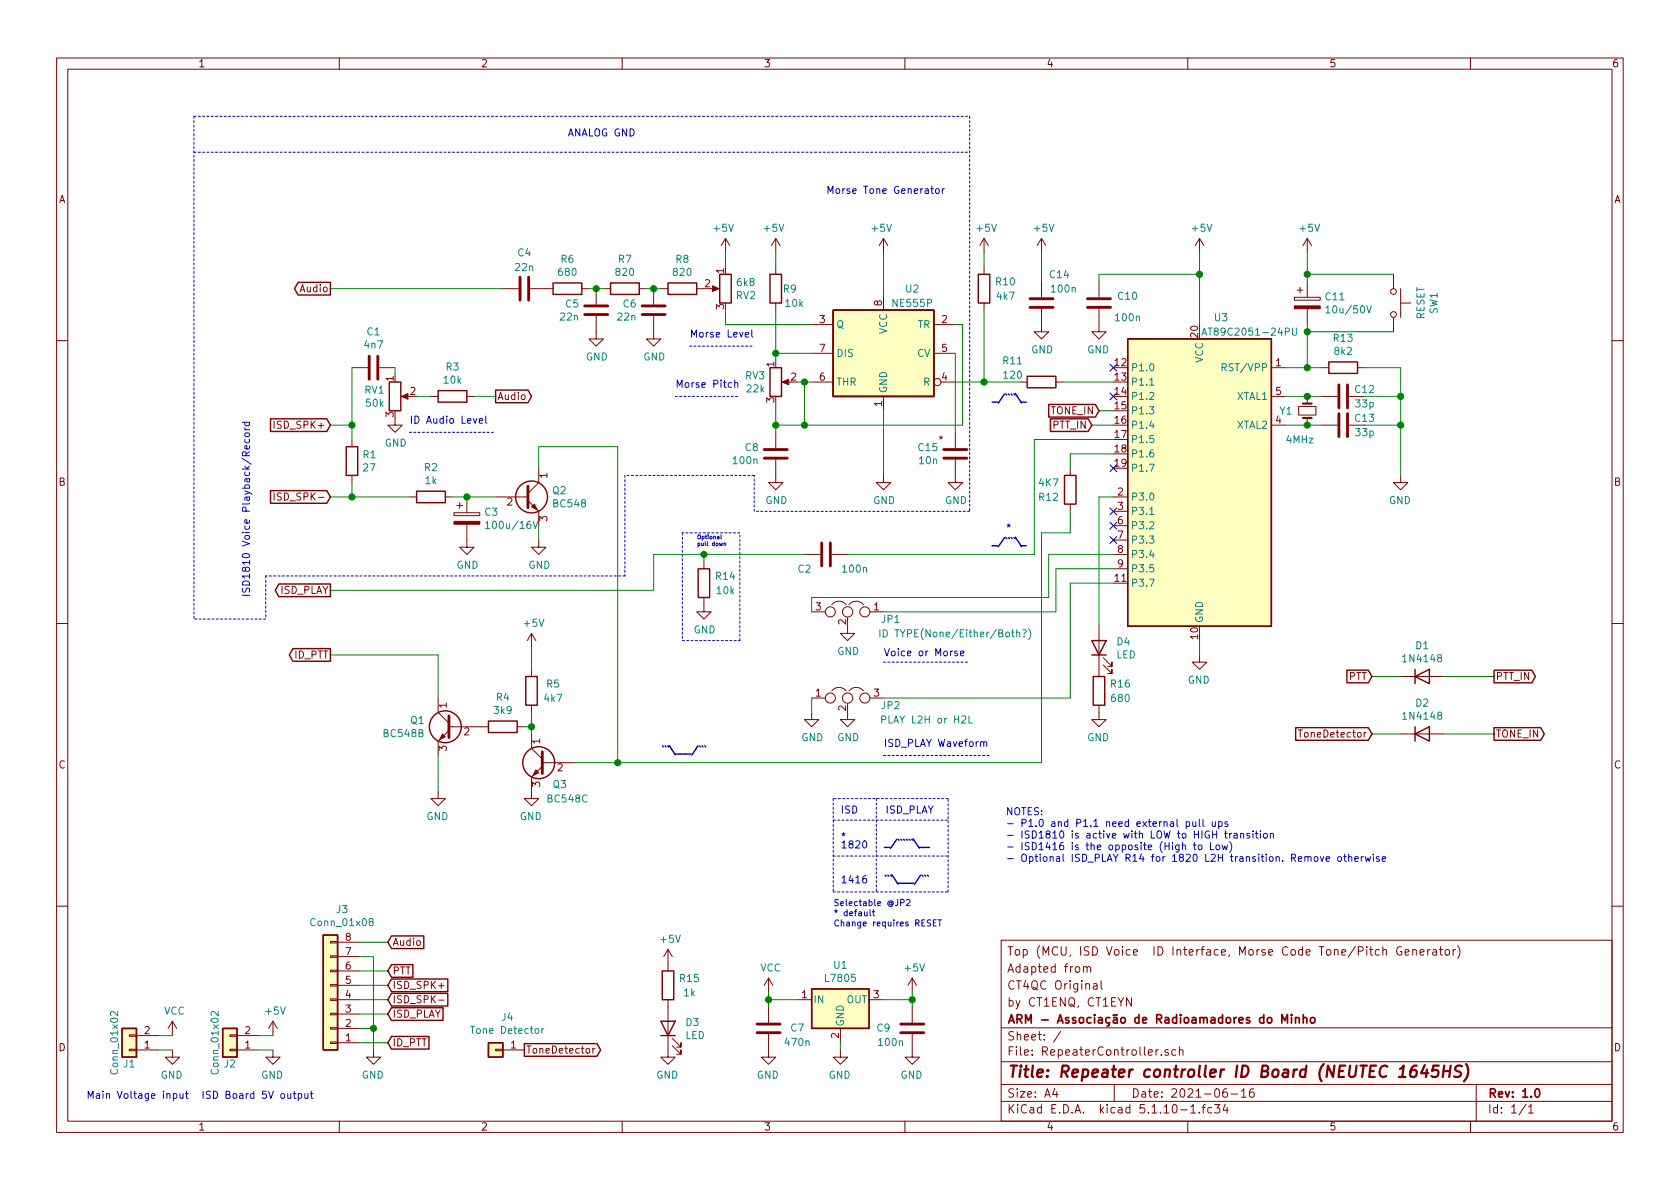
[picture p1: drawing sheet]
<svg xmlns="http://www.w3.org/2000/svg" width="297mm" height="210mm" viewBox="0 0 297 210" stroke-linecap="round" stroke-linejoin="round" font-family="sans-serif">
<g fill="none" stroke="#840000" stroke-width=".18">
<path d="M10 10.3h277v189.9h-277zM12 12.2h273v186.1h-273zM60 10.3v1.9M110 10.3v1.9M160 10.3v1.9M210 10.3v1.9M260 10.3v1.9M88.9 51h2.8M93.7 51h4.1M102.9 51h1.2M105.4 55.9v4h1.3l-1.3 1.3-1.3-1.3h1.3M105.4 51v2.8"/>
<path d="M106.7 51h1.2M113 51h1.3M115.6 55.9v4h1.2l-1.2 1.3-1.3-1.3h1.3M115.6 51v2.8M116.8 51h1.3M123.2 51h1.3M125.7 51h1M128.3 42.2l.7 1.2M128.3 42.2v2.5M128.3 42.2l-.8 1.2M137.2 42.2v2.5M137.2 47.2v1.3"/>
<path d="M137.2 53.6v1.3M137.2 42.2l.7 1.2M137.2 42.2l-.8 1.2M143.5 57.4h3.8M156.2 42.2v2.5M156.2 52.3v2.6M156.2 42.2l.8 1.2M156.2 42.2l-.8 1.2M165.1 57.4h3.8M174 42.2v2.5M174 47.2v1.3M174 53.6v1.3"/>
<path d="M174 42.2l-.8 1.2M174 42.2l.8 1.2M184.1 54.6v4.1h1.3l-1.3 1.2-1.2-1.2h1.2M184.1 42.2l-.7 1.2M184.1 42.2v2.5M184.1 49.8v2.8M184.1 42.2l.8 1.2M194.3 54.6v4.1h-1.3l1.3 1.2 1.3-1.2h-1.3M194.3 49.8v2.8M212.1 42.2l-.8 1.2M212.1 42.2v2.5M212.1 42.2l.8 1.2"/>
<path d="M228.9 52.6h4.5v.5h-4.5zM229.4 51.3h1M229.9 50.8v1M231.1 42.2l-.7 1.2M231.1 42.2v2.5M231.1 49.8v2.8M231.1 54.6v2.8M231.1 42.2l.8 1.2M246.4 48.5v2.5M246.4 56.1v2.6M247.6 53.6h1.8M247.6 51v5.1"/>
<path d="M10 60.2h2M48.5 74.5v1.2M62.2 77.7v1.3M62.2 65h2.8M67.1 65h2.7M69.8 73.9v1.3h1.3l-1.3 1.2-1.2-1.2h1.2M71.4 70.1h1M76.2 70.1h1.3M82.5 70.1h1.3M137.2 76.4v2.8M138.7 67.6h1M143.5 67.6h3.8"/>
<path d="M143.5 62.5h3.8M156.2 70.1v2.5M165.1 62.5h3.8M166.4 67.6h2.5M168.9 76.4v2.8M180.3 67.6h1.3M186.7 67.6h1.3M224.8 70.1h2.5M224.8 65h2.5M224.8 75.2h2.5M229.6 71.9h3.1v1.5h-3.1zM231.1 70.1v1.3"/>
<path d="M231.1 73.9v1.3M233.7 70.1h2.8M233.7 65h1.2M233.7 75.2h2.8M238.5 70.1h2.8M238.5 75.2h2.8M240 65h1.3M285 60.2h2M48.5 87.2v1.2M62.2 84.1v1.2M72.4 87.9h1.3M78.7 87.9h1.3"/>
<path d="M80.3 90.7h4.5v.5h-4.5zM80.8 89.4h1M81.3 88.9v1M82.5 92.7v4.1h1.3l-1.3 1.2-1.2-1.2h1.2M82.5 87.9v2.8M87.6 87.9h5.7M93.3 88.5l1.9 1.9v2.6M95.2 95.5v1.3h1.3l-1.3 1.2-1.2-1.2h1.2M95.2 82.8v2.5l-1.9 1.9M124.5 99.3v1.3M137.2 81.3v4h1.2l-1.2 1.3-1.3-1.3h1.3M142.2 98h2.8"/>
<path d="M147.1 98h2.8M156.2 84.1v1.2h1.3l-1.3 1.3-1.3-1.3h1.3M168.9 81.3v4h1.3l-1.3 1.3-1.3-1.3h1.3M189.2 82.8v1.3M189.2 89.1v1.3M196.8 87.9h2.6M196.8 90.4h2.6M196.8 93h2.6M196.8 95.5h2.6M196.8 98h2.6M247.6 84.1v1.2h-1.2l1.2 1.3 1.3-1.3h-1.3M10 110.3h2"/>
<path d="M94 112v2.5M94 118.4v1.2M94 112l-.8 1.3M94 112l.7 1.3M124.5 105.7v2.5h1.2l-1.2 1.3-1.3-1.3h1.3M143.5 108.2h2.4M147.1 106.9a1.62 1.62 0 0 1 2.5 0M149.9 110.7v1.3h1.2l-1.2 1.3-1.3-1.3h1.3M150.1 106.9a1.62 1.62 0 0 1 2.6 0M153.8 108.2h2.4M194.3 110.7v8.9M195.1 117.6l1.5 1.5v-.7v.7h-.8"/>
<path d="M195.1 116.3l1.5 1.6v-.8v.8h-.8M196.8 100.6h2.6M212.1 115.8v1.3h-1.3l1.3 1.3 1.3-1.3h-1.3M247.6 119.6h7.7M285 110.3h2M77.5 139.9v1.3h-1.3l1.3 1.3 1.2-1.3h-1.2M77.5 123.4v2.6l1.9 1.9M79.4 129.2l-1.9 1.9v2.5M79.4 128.5h7M91.4 128.5h1.3M94 124.7v1.3M94 129.8v2.5l1.9 1.9"/>
<path d="M95.9 135.5l-1.9 1.9v3.8h-1.3l1.3 1.3 1.2-1.3h-1.2M95.9 134.9h5.7M143.5 126v1.2h1.3l-1.3 1.3-1.3-1.3h1.3M143.5 123.4h2.4M147.1 122.2a1.62 1.62 0 0 1 2.5 0M149.9 126v1.2h1.2l-1.2 1.3-1.3-1.3h1.3M150.1 122.2a1.62 1.62 0 0 1 2.6 0M153.8 123.4h2.4M194.3 124.7v2.5h-1.3l1.3 1.3 1.3-1.3h-1.3M229.5 129.1h.8M247.6 129.8h7.7M10 160.2h2"/>
<path d="M58.4 171.6h1.3v.2h-1.3zM58.4 169h1.3v.3h-1.3zM58.4 166.5h1.3v.2h-1.3zM58.4 174.1h1.3v.3h-1.3zM58.4 179.2h1.3v.2h-1.3zM58.4 176.7h1.3v.2h-1.3zM59.7 179.3h3.8M59.7 176.8h3.8M59.7 174.2h3.8M59.7 171.7h3.8M59.7 169.2h3.8M59.7 166.6h3.8"/>
<path d="M77.5 176.9h1M77.5 174.3h1M118.1 176.8v10.1h-1.3l1.3 1.3 1.3-1.3h-1.3M118.1 167.9v3.8M118.1 167.9l-.8 1.3M118.1 167.9l.8 1.3M135.9 173v2.5M135.9 178v2.8M135.9 173l-.8 1.2M135.9 173l.8 1.2M141 176.8h2.5M153.7 176.8h2.5"/>
<path d="M161.3 173v2.5M161.3 178v2.8M161.3 173l-.8 1.2M161.3 173l.8 1.2M177 166.3h108v32h-108zM191.6 171.1v-.1a.37 .37 0 0 1 .6 .1v.8M191.6 170.9v1M192.2 171.1l.2-.2 .4 .1v.9M193.3 174h.6l.1 .9M194 174.3l-.5 .1a.29 .29 0 0 0-.2 .2 .29 .29 0 0 0 .2 .3l.5-.1M194.7 173.4v1.3l.2 .2M200.1 176.4v1.5l-.9-1.5v1.5"/>
<path d="M244.5 168l.2-.1 .4 .1v.9M244.5 167.4v1.5M247.8 167.5a.73 .73 0 0 0-.9 .5 .73 .73 0 0 0 .5 .9l.5-.1v-.5h-.3M248.4 168.4l.7-.1v-.3l-.5-.1-.2 .2 .1 .7h.6M249.8 168l.2-.1 .4 .1v.9M249.8 167.9v1M251.1 168.4l.7-.1-.1-.3-.4-.1-.2 .2v.7h.6M252.4 167.9v1M252.9 167.9l-.5 .3M253.4 168h.5l.1 .9M254 168.3h-.5a.29 .29 0 0 0-.2 .3 .29 .29 0 0 0 .2 .3l.5-.1M254.5 167.9h.6"/>
<path d="M254.7 167.4v1.3l.4 .2M255.6 168l.2-.1 .4 .1v.8l-.2 .1-.4-.1zM256.9 167.9v1M257.4 167.9l-.5 .3M257.7 167.2a1.71 1.71 0 0 1 0 2.3M285 160.2h2M22.9 183h1.2v.3h-1.2zM22.9 185.5h1.2v.3h-1.2zM24.1 185.7h3.8M24.1 183.1h3.8M30.5 185.7v1.2h-1.3l1.3 1.3 1.2-1.3h-1.2M30.5 180.6l-.8 1.3"/>
<path d="M30.5 180.6v2.5M30.5 180.6l.7 1.3M40.6 183h1.3v.3h-1.3zM40.6 185.5h1.3v.3h-1.3zM41.9 185.7h3.8M41.9 183.1h3.8M48.3 185.7v1.2h-1.3l1.3 1.3 1.2-1.3h-1.2M48.3 180.6l-.8 1.3M48.3 180.6v2.5M48.3 180.6l.7 1.3M58.4 181.7h1.3v.3h-1.3zM58.4 184.3h1.3v.2h-1.3z"/>
<path d="M59.7 184.4h3.8M59.7 181.9h3.8M60 198.3v1.9M66 185.7v1.2h-1.2l1.2 1.3 1.3-1.3h-1.3M87.6 185.5h1.3v.3h-1.3zM88.9 185.7h3.8M104.8 185.4v.8M105.2 185.4l-.4 .2M110 198.3v1.9M118.9 184.9l1.5 1.5v-.7v.7h-.8M118.9 183.6l1.5 1.6v-.8v.8h-.8M135.9 182.9v4h-1.3l1.3 1.3 1.3-1.3h-1.3"/>
<path d="M148.6 185.7v1.2h-1.3l1.3 1.3 1.3-1.3h-1.3M148.6 181.9v2.5M160 198.3v1.9M161.3 182.9v4h-1.3l1.3 1.3 1.3-1.3h-1.3M177 194.8h108M177 191.8h108M177 187.8h108M177 181.8h108M186.5 192.5l-.4 1h1M186.8 193v1M187.6 182.3l-1.3 2M197 191.8v3"/>
<path d="M204.8 185.6l-.4 .3M205.3 186.5v.1M206.6 185.7l-.4-.1-.2 .2v.2l.6 .2v.3h-.6M207.9 185.7l-.4-.1-.3 .3 .1 .6h.6M208.5 185.7l.3-.1 .3 .1 .1 .9M208.5 185.1v1.5M208.8 196.3h1.1M210 198.3v1.9M210.5 195.8l.5-.5v1.5M210.5 196.8h.9M212 196.7v.1M212.5 195.8h.6"/>
<path d="M213.1 195.3l-.3 .2v1.3M214.2 195.9l-.4-.1-.3 .3 .2 .6h.5M214.8 195.3h.9l-.5 .6 .4 .1v.7l-.2 .1-.6-.1M216.6 195.2l-.3 1.1h.9M216.9 192.5a.62 .62 0 0 0-.7 .7l.1 .7 .2 .1 .5-.1v-.5l-.1-.2-.4-.1-.3 .3M217 195.8v1M217.7 193.5h1.1M219.5 193l.4-.5v1.5M219.5 194h.8M221.6 192.5a.59 .59 0 0 0-.7 .7l.1 .7 .2 .1 .5-.1 .1-.5-.2-.2-.4-.1-.3 .3M260 198.3v1.9M261 191.8v6.5"/>
<path d="M269.8 195.2l-1.2 2M270.3 195.8l.4-.5v1.5M270.3 196.8h.8"/>
<circle cx="246.4" cy="55.6" r=".51"/>
<circle cx="246.4" cy="51.6" r=".51"/>
<circle cx="165.7" cy="67.6" r=".63"/>
<circle cx="146.8" cy="108.2" r=".89"/>
<circle cx="149.9" cy="108.2" r=".91"/>
<circle cx="152.9" cy="108.2" r=".89"/>
<circle cx="146.8" cy="123.4" r=".89"/>
<circle cx="149.9" cy="123.4" r=".91"/>
<circle cx="152.9" cy="123.4" r=".89"/>
</g>
<path d="M228.3 179.4v.2M228.3 179.9v1M229.1 179.9v1M230.4 179.4v1.5M226.6 180.9v-1.5l.6 1.1 .4-1.1v1.5M229.1 180.1v-.1a.37 .37 0 0 1 .6 .1v.8M230.4 180.1l.2-.2 .4 .1 .1 .9M231.8 180.1l.2-.2 .4 .2v.7l-.2 .1-.4-.1zM271.5 192.7l.2-.2a.81 .81 0 0 1 .6 .6 .81 .81 0 0 1-.3 .8l-.1 .1a.79 .79 0 0 1-.4-1.3z" fill="none" stroke="#840000" stroke-width=".3"/>
<path d="M250.5 188.4a.93 .93 0 0 0-1.1 .9l-.1 .8 .2 .2a.69 .69 0 0 0 .8 0l.2-.7-.1-.3a.66 .66 0 0 0-1 .3M251.9 188.3l-.6 1.5h1.2M252.3 189.1l-.2 1.3M254.4 188.4h-1l-.2 1 .3-.2 .7 .1 .1 .3-.1 .7-.4 .1h-.4l-.3-.1M255.2 189.4h1.2M255.3 188.4l-.2 2M256.5 188.4l-.3 2M258.5 188.5l-.3-.1-.7 .1a.47 .47 0 0 0-.2 .5 .47 .47 0 0 0 .3 .4l.4 .1a.48 .48 0 0 1 .3 .5 .48 .48 0 0 1-.4 .4l-.8-.1M259.2 188.2a2.31 2.31 0 0 1-.4 3" fill="none" stroke="#840000" stroke-width=".41"/>
<g fill="#ffffc2" stroke="#ffffc2" stroke-width=".18">
<path d="M21.6 181.9h2.5v5h-2.5z"/>
<path d="M147.3 54.9h17.8v15.2h-17.8z"/>
<path d="M86.4 184.4h2.5v2.5h-2.5z"/>
<path d="M57.1 165.3h2.6v20.4h-2.6z"/>
<path d="M39.4 181.9h2.5v5h-2.5z"/>
<path d="M199.4 59.9h25.4v50.8h-25.4z"/>
<path d="M143.5 174.9h10.2v7h-10.2z"/>
</g>
<g fill="none" stroke="#840000" stroke-width=".25">
<path d="M52.7 49.9h5.7v2.3h-5.7l-.6-1.2zM97.8 50h5.1v2.1h-5.1zM107.9 50h5.1v2.1h-5.1zM118.1 50h5.1v2.1h-5.1zM127.3 48.5h2v5.1h-2zM136.1 48.5h2.1v5.1h-2.1zM147.3 54.9h17.8v15.2h-17.8zM173 48.5h2v5.1h-2zM199.4 59.9h25.4v50.8h-25.4zM47.8 74.1h10l.6 1.1-.6 1.1h-10zM61.2 79h2v5.1h-2zM68.8 67.6h2.1v5h-2.1z"/>
<path d="M77.5 69.1h5v2h-5zM87.6 69h5.7l.7 1.1-.7 1.1h-5.7zM136.1 65h2.1v5.1h-2.1zM181.6 66.5h5.1v2.1h-5.1zM185.4 71.5h8.3l.6 1.1-.6 1.2h-8.3zM185.7 74.1h6.7l.6 1.1-.6 1.1h-6.7zM234.9 64h5.1v2h-5.1zM47.8 86.8h10l.6 1.1-.6 1.1h-10zM73.7 86.9h5v2h-5zM188.2 84.1h2v5h-2zM49.3 103.3h9.1v2.2h-9.1l-.6-1.1zM51.8 114.7h6.6v2.2h-6.6l-.6-1.1z"/>
<path d="M93 119.6h2v5.1h-2zM123.4 100.6h2.1v5.1h-2.1zM193 113.3h2.6l-1.3 2.5zM193 115.8h2.6M193.3 119.6h2v5.1h-2zM238.2 118.5h3.7l.7 1.1-.7 1.1h-3.7zM250.2 119.6l2.5-1.2v2.5zM250.2 118.4v2.5M264.2 118.5h6.6l.7 1.1-.7 1.1h-6.6zM86.4 127.5h5v2h-5zM229.1 128.7h12.8l.7 1.1-.7 1.1h-12.8zM250.2 129.8l2.5-1.3v2.6z"/>
<path d="M250.2 128.5v2.6M264.2 128.7h8.2l.6 1.1-.6 1.1h-8.2zM57.1 165.3h2.6v20.4h-2.6zM69.2 175.7h10v2.2h-10l-.6-1.1zM69.2 170.6h3.8v2.2h-3.8l-.6-1.1zM69.2 165.5h5.7v2.2h-5.7l-.6-1.1zM69.2 178.2h9.1v2.2h-9.1l-.6-1.1zM69.2 173.1h10v2.3h-10l-.6-1.2zM117.1 171.7h2v5.1h-2zM143.5 174.9h10.2v7h-10.2zM21.6 181.9h2.5v5h-2.5zM39.4 181.9h2.5v5h-2.5z"/>
<path d="M69.2 183.3h6.6v2.2h-6.6l-.6-1.1zM86.4 184.4h2.5v2.5h-2.5zM92.7 184.6h12.9l.6 1.1-.6 1.1h-12.9zM116.8 180.6h2.6l-1.3 2.5zM116.8 183.1h2.6"/>
<circle cx="94" cy="87.9" r="2.82"/>
<circle cx="78.7" cy="128.5" r="2.82"/>
<circle cx="95.2" cy="134.9" r="2.82"/>
</g>
<g fill="none" stroke="#008484" stroke-width=".18">
<path d="M212.5 59.3l.4-1.3 .5 1.3M212.6 58.9h.6M228.5 58v1l.3 .3 .3-.1 .2-.2v-1M234.4 54.4l.4-.3v1.2M234.4 55.3h.8M241.6 54.1l.5 1.2 .4-1.2M203.3 68.1h.7M216.1 65l.7-.1v-.5l-.2-.1h-.5v1.3M85.9 92.5l.3-.3v1.2M85.9 93.4h.7M94.3 92.2l.4 1.2 .4-1.2M203.3 91h.7"/>
<path d="M155.6 111.3v1.3M156.2 111.3a.64 .64 0 0 1 .7 .7 .64 .64 0 0 1-.7 .6zM179.8 111.9l.1-.1h.3l.1 .8M180.8 111.4l.5-.1 .2 .2-.4 .6M181.1 112.5v.1M181.9 111.2a1.4 1.4 0 0 1 0 1.9M155.9 127.2l.7-.1v-.4l-.2-.1h-.5v1.3M171.3 126.6v1.3h.6M20.8 178.9v.7l-.7-.7h-.2l-.4 .2 .2 .5M38.6 178.9v.7l-.7-.7h-.2l-.4 .2 .1 .5M65.5 163l-.2-.1v-.3l.2-.2 .4 .1v.4l-.5 .1-.1 .2v.3l.2 .2 .4-.1 .1-.1-.1-.4-.1-.1M95.8 181.9v.8"/>
<path d="M96.2 181.9l-.4 .2"/>
</g>
<g fill="none" stroke="#840000" stroke-width=".51">
<path d="M91.9 49v4.1M93.5 49v4.1M103.4 55.6h4M103.4 54.1h4M113.5 55.6h4.1M113.5 54.1h4.1M182.1 54.4h4.1M182.1 52.8h4.1M192.3 54.4h4M192.3 52.8h4M65.3 63v4.1M66.8 63v4.1"/>
<path d="M135.1 79.5h4.1M166.9 79.5h4M236.7 68.1v4M236.7 73.1v4.1M238.3 68.1v4M238.3 73.1v4.1M93.3 86v3.8M135.1 81h4.1M145.3 96v4.1M146.8 96v4.1M166.9 81h4M79.4 126.6v3.8"/>
<path d="M95.9 133v3.8M133.9 181.1h4M133.9 182.6h4M159.3 181.1h4M159.3 182.6h4"/>
</g>
<g fill="#840000" stroke="#840000" stroke-width=".18">
<path d="M80.3 92.2h4.5v.5h-4.5z"/>
<path d="M138.3 67.6l1.1-.5v1z"/>
<path d="M228.9 54.1h4.5v.5h-4.5z"/>
<path d="M126 50.5l1.1 .5-1.1 .6z"/>
<path d="M94 89.7l.5-.6 .5 1.1z"/>
<path d="M78.2 129.8l.5 .5-1 .5z"/>
<path d="M94.7 136.1l.5 .5-1 .6z"/>
<path d="M71 70.1l1.1-.5v1z"/>
</g>
<path d="M230.4 71.4h1.5M230.4 73.9h1.5" fill="none" stroke="#840000" stroke-width=".38"/>
<g fill="none" stroke="#0000c2" stroke-width=".18" stroke-dasharray=".4 .4">
<path d="M34.3 26.9h137.1M34.3 20.6h137.1M34.3 20.6v88.9M171.4 20.6v69.8M72.4 76.4h15.2M119.4 70.1h11.4M121.9 61.2h11.4M110.5 84.1v17.7M120.6 94.2v19.1M130.8 94.2h-10.2M133.3 90.4v-6.3M133.3 84.1h-22.8"/>
<path d="M171.4 90.4h-38.1M47 101.8v7.7M47 109.5h-12.7M110.5 101.8h-63.5M120.6 113.3h10.2M130.8 113.3v-19.1M156.2 117.1h15.2M156.2 133.6h19.1M147.3 157.7h20.3M147.3 145h20.3M147.3 141.2v16.5M147.3 151.4h20.3"/>
<path d="M154.9 141.2v16.5M167.6 157.7v-16.5M167.6 141.2h-20.3"/>
</g>
<g fill="none" stroke="#008400" stroke-width=".18">
<path d="M58.4 51h30.5M104.1 51h2.6M114.3 51h2.5M128.3 54.9v2.5h15.2M128.3 44.7v2.5M137.2 44.7v2.5M137.2 54.9v8.8M156.2 44.7v7.6M168.9 57.4h1.3v17.8h-33M174 44.7v2.5M174 54.9v12.7M184.1 44.7v5.1"/>
<path d="M212.1 44.7v12.7M212.1 48.5h-17.8v1.3M231.1 44.7v5.1M231.1 57.4v7.6M231.1 48.5h15.3M231.1 58.7h15.3M58.4 75.2h3.8M62.2 65v12.7M69.8 65v1.3M73.7 70.1h2.5M83.8 70.1h3.8M137.2 71.4v5"/>
<path d="M137.2 62.5h6.3M141 67.6h2.5M142.2 67.6v7.6M156.2 72.6v11.5M168.9 67.6h11.4M168.9 62.5v13.9M188 67.6h8.8M193 75.2h3.8M194.3 72.6h2.5M196.8 77.7h-13.9v20.3h-33M227.3 75.2h6.4M227.3 70.1h6.4"/>
<path d="M227.3 65h6.4M241.3 75.2h6.3M241.3 70.1h6.3M241.3 65h6.3v19.1M58.4 87.9h14M62.2 85.3v2.6M80 87.9h7.6M95.2 82.8v-3.8h14v55.9M95.2 93v2.5M124.5 98v1.3M142.2 98h-26.6v6.4h-57.2M189.2 90.4v3.8h-5.1v40.7h-82.5"/>
<path d="M196.8 80.3h-7.6v2.5M196.8 87.9h-2.5v22.8M196.8 98h-11.4v7.7h-41.9v2.5M58.4 115.8h19.1v7.6M94 114.5v3.9M196.8 103.1h-7.6v20.3h-33M196.8 100.6h-10.1v7.6h-30.5M212.1 113.3v2.5M242.6 119.6h5M255.3 119.6h8.9M77.5 133.6v6.3M92.7 128.5h1.3"/>
<path d="M94 126v3.8M143.5 123.4v2.6M242.6 129.8h5M255.3 129.8h8.9M63.5 169.2h2.5v16.5M63.5 176.8h5.1M63.5 171.7h5.1M63.5 166.6h5.1M63.5 179.3h5.1M63.5 174.2h5.1M135.9 175.5v2.5M135.9 176.8h5.1"/>
<path d="M156.2 176.8h5.1M161.3 175.5v2.5M27.9 183.1h2.6M27.9 185.7h2.6M45.7 183.1h2.6M45.7 185.7h2.6M63.5 184.4h5.1M63.5 181.9h2.5M148.6 184.4v1.3"/>
</g>
<g fill="none" stroke="#0000c2" stroke-width=".18">
<path d="M164.6 33.4h.4M164.7 32.9v1.1l.3 .2M165.5 33.5l.2-.1 .3 .1 .1 .5-.2 .2h-.2l-.2-.1zM166.6 33.4v.8M167 33.4h-.3l-.1 .2M131.8 59.2l.6-.1-.1-.3h-.3l-.2 .1 .1 .7h.4M132.9 58.3v1.1l.2 .2M42.8 74.7h1.3M43.3 75.6l.2 .4M43.3 76h.8M43.3 77.7v.3l.2 .3 .6-.1v-.5M43.3 76.7l.7-.1 .1 .2v.3l-.6 .1-.2-.2z"/>
<path d="M43.3 74.7v.3l.2 .3 .6-.1v-.5M44.1 78.8v.4l-.2 .2-.6-.1v-.5h.3l.1 .6M84.7 74.4l.6-.1v-.2l-.4-.1-.2 .2 .1 .6h.5M85.9 73.6v1.1l.2 .1M129.4 67.7h-.4l-.2 .2 .1 .5h.5M129.9 67.8l.2-.1h.3l.1 .8M129.9 67.2v1.3M127.2 96l.1 .5 .2-.3 .1 .3 .1-.5M127.5 94.6l.1 .7M128 96.1h.3v.4M128 96v.5M169.3 115.2l-.3-.1-.2 .2 .1 .2 .4 .1v.3h-.5"/>
<path d="M169.8 115.5l.6-.1v-.2l-.4-.1-.2 .2 .1 .6h.5M173.4 131.3l.2-.1h.3v.8M173.9 131.3l.2-.1h.3l.1 .8M152.7 148.8l.1-.1a.69 .69 0 0 1 .5 .6 .69 .69 0 0 1-.5 .7l-.2-.3-.1-.2zM153.1 154.9h-.3a.87 .87 0 0 0 0 1.2l.4-.1v-.5l-.4-.2-.3 .3M159.2 159.6h.6v-.4l-.1-.2h-.5v1.1M160.3 159.2l.4-.2 .2 .4-.7 .7h.7M163 143.8l.5-1.3 .4 1.3M163.2 143.4h.6M164.1 142.5l.5 .7 .4-.7M164.6 143.2v.6M209.1 149.5l.1-.1 .3 .1 .1 .8"/>
<path d="M209.7 145.4l.4-.1 .2 .2-.1 .6h-.5M209.7 145.3v1.3M210.9 145.3v.8h.4l.1-.1M211 149.4h.5M211.2 149v1.1l.3 .2M211.4 145.3v.8M212 149.5l.3-.1 .2 .3-.1 .5-.3 .1-.2-.2zM212 144.9v1.1l.2 .1M212.7 144.9v1.1l.2 .1M214 149v1.3h.6M214.3 145.3l.1 .8h.3l.2-.1M214.9 145.3v.8"/>
<path d="M215.1 149.5l.3-.1 .3 .3-.2 .5-.3 .1-.2-.3zM215.5 145.4l.3-.1 .3 .2-.1 .6h-.5M215.5 145.3v1.3M216.1 149.4l.2 .9 .3-.6 .2 .6 .2-.9M216.5 147.4h.5M216.7 146.9v1.1l.3 .2M217 145.4l-.3-.1-.1 .2v.2l.4 .1v.3h-.4M217.4 148.8a1.47 1.47 0 0 1 0 1.9M217.4 147.4v.8M217.8 147.4h-.3l-.1 .2M218.2 147.4h.5v.8M218.7 147.7h-.4l-.2 .2 .2 .3h.4"/>
<path d="M219.4 147.5l.1-.1h.3l.1 .8M219.4 147.4v.8M220.9 147.4h-.3l-.2 .1 .1 .2 .4 .1v.4h-.5M221.5 146.9v.2M221.5 147.4v.8M221.9 147.4h.5M222.1 146.9v1.1l.3 .2M222.9 146.9v.2M222.9 147.4v.8M223.5 147.4h.3l.3 .2-.1 .6h-.4l-.2-.2zM224.6 147.5l.2-.1h.3v.8M224.6 147.4v.8"/>
<path d="M232.4 151.6l.2-.1 .4 .1v.5l-.1 .2h-.3l-.2-.1zM233.5 151.5l.3 .8 .2-.8M234.5 151.9l.6-.1-.1-.3h-.4l-.1 .2v.6h.5M236.6 151.6l.2-.1 .3 .1 .1 .5-.1 .2h-.3l-.2-.1zM237.6 151.5h.4M237.7 151v1.1l.3 .2M238.5 151.6l.1-.1h.3l.1 .8M238.5 151v1.3M239.5 151.9l.7-.1-.1-.3h-.4l-.2 .2 .1 .6h.5M240.7 151.5v.8M241.1 151.5l-.4 .2M241.4 151.5l.2 .8 .3-.6 .2 .6 .2-.8"/>
<path d="M242.8 151v.2M242.8 151.5v.8M243.8 151.5h-.3l-.1 .2v.1l.4 .2v.3h-.4M244.4 151.9l.6-.1-.1-.3h-.3l-.2 .2v.6h.5M153.8 160.9v.9l.2 .1M154.3 161.2h.4M154.4 160.9v.9l.3 .1M165 163.2h.4M165.5 162.7h-.5v1h.5M165.8 162.7h.7M166.2 162.7v1M30.7 193.4h.3l.3 .2-.2 .6h-.4"/>
<path d="M30.7 193.4v1.3M31.8 193.4l.1 .8h.3l.2-.1M32.4 193.4v.8M32.8 193.4h.5M33 193v1.1l.3 .1M52.7 193.4h.4l.2 .2-.1 .6h-.5M52.7 193.4v1.3M53.9 193.4v.8h.4l.1-.1M54.4 193.4v.8M54.9 193.4h.4M55 193v1.1l.3 .1"/>
</g>
<path d="M180.5 71.1h1M180.5 96.5h1M124.6 131.9l.2 .2M163.4 149.9h.9M164 154.8l.2 .1" fill="none" stroke="#0000c2" stroke-width=".25"/>
<g fill="#008400" stroke="#008400" stroke-width=".25">
<circle cx="161.3" cy="176.8" r=".51"/>
<circle cx="137.2" cy="75.2" r=".51"/>
<circle cx="247.7" cy="75.2" r=".51"/>
<circle cx="174" cy="67.6" r=".51"/>
<circle cx="94" cy="128.5" r=".51"/>
<circle cx="66" cy="181.9" r=".51"/>
<circle cx="231.1" cy="48.5" r=".51"/>
<circle cx="231.1" cy="70.1" r=".51"/>
<circle cx="135.9" cy="176.8" r=".51"/>
<circle cx="231.1" cy="58.7" r=".51"/>
<circle cx="231.1" cy="65" r=".51"/>
<circle cx="62.2" cy="75.2" r=".51"/>
<circle cx="109.2" cy="134.9" r=".51"/>
<circle cx="105.4" cy="51" r=".51"/>
<circle cx="124.5" cy="98" r=".51"/>
<circle cx="62.2" cy="87.9" r=".51"/>
<circle cx="115.6" cy="51" r=".51"/>
<circle cx="142.2" cy="67.6" r=".51"/>
<circle cx="137.2" cy="62.5" r=".51"/>
<circle cx="247.7" cy="70.1" r=".51"/>
<circle cx="231.1" cy="75.2" r=".51"/>
<circle cx="212.1" cy="48.5" r=".51"/>
<circle cx="82.6" cy="87.9" r=".51"/>
<circle cx="142.2" cy="75.2" r=".51"/>
</g>
<path d="M196.2 69.5l1.3 1.2M196.2 64.4l1.3 1.2M197.5 69.5l-1.3 1.2M197.5 64.4l-1.3 1.2M196.2 92.3l1.3 1.3M196.2 82.2l1.3 1.2M196.2 94.9l1.3 1.2M196.2 89.8l1.3 1.2M197.5 92.3l-1.3 1.3M197.5 82.2l-1.3 1.2M197.5 94.9l-1.3 1.2M197.5 89.8l-1.3 1.2" fill="none" stroke="#000084" stroke-width=".18"/>
<text font-size="2.8" fill="#840000" x="178" y="190.5">Title: Repeater controller ID Board (NEUTEC 1645HS)</text>
<g font-size="2.1" fill="#840000">
<text x="178" y="172">Adapted from</text>
<text x="178" y="169">Top (MCU, ISD Voice ID Interface, Morse Code Tone/Pitch Generator)</text>
<text x="178" y="178">by CT1ENQ, CT1EYN</text>
<text x="178" y="175">CT4QC Original</text>
<text x="178" y="184">Sheet: /</text>
<text x="178" y="181">ARM - Associação de Radioamadores do Minho</text>
<text x="178" y="186.7">File: RepeaterController.sch</text>
<text x="178" y="196.9">KiCad E.D.A. kicad 5.1.10-1.fc34</text>
<text x="178" y="194.1">Size: A4</text>
<text x="200" y="194.1">Date: 2021-06-16</text>
<text x="263" y="194.1">Rev: 1.0</text>
<text x="263" y="196.9">Id: 1/1</text>
</g>
<g font-size="1.8" fill="#840000">
<text x="35" y="11.9">1</text>
<text x="85" y="11.9">2</text>
<text x="135" y="11.9">3</text>
<text x="185" y="11.9">4</text>
<text x="235" y="11.9">5</text>
<text x="285" y="11.9">6</text>
<text x="10.4" y="35.9">A</text>
<text x="285.4" y="35.9">A</text>
<text x="53.2" y="51.7">Audio</text>
<text x="124.6" y="50.8">2</text>
<text x="128" y="48.4" transform="rotate(-90 128 48.4)">1</text>
<text x="128" y="54.7" transform="rotate(-90 128 54.7)">3</text>
<text x="144.9" y="57.1">3</text>
<text x="156" y="54.1" transform="rotate(-90 156 54.1)">8</text>
<text x="166.5" y="57.1">2</text>
<text x="211.8" y="59.6" transform="rotate(-90 211.8 59.6)">20</text>
<text x="136.9" y="64.9" transform="rotate(-90 136.9 64.9)">1</text>
<text x="144.9" y="62.2">7</text>
<text x="166.5" y="62.2">5</text>
<text x="197.2" y="64.8">12</text>
<text x="225.6" y="64.8">1</text>
<text x="69.6" y="67.4" transform="rotate(-90 69.6 67.4)">1</text>
<text x="72.5" y="69.8">2</text>
<text x="87.9" y="70.7">Audio</text>
<text x="136.9" y="71.2" transform="rotate(-90 136.9 71.2)">3</text>
<text x="139.9" y="67.3">2</text>
<text x="144.9" y="67.3">6</text>
<text x="156" y="71.9" transform="rotate(-90 156 71.9)">1</text>
<text x="166.5" y="67.3">4</text>
<text x="197.2" y="67.3">13</text>
<text x="197.2" y="69.8">14</text>
<text x="225.6" y="69.8">5</text>
<text x="49" y="75.8">ISD_SPK+</text>
<text x="69.6" y="73.8" transform="rotate(-90 69.6 73.8)">3</text>
<text x="185.9" y="73.3">TONE_IN</text>
<text x="186.2" y="75.8">PTT_IN</text>
<text x="197.2" y="72.4">15</text>
<text x="197.2" y="74.9">16</text>
<text x="197.2" y="77.5">17</text>
<text x="225.6" y="74.9">4</text>
<text x="197.2" y="80">18</text>
<text x="197.2" y="82.5">19</text>
<text x="10.4" y="85.9">B</text>
<text x="49.5" y="88.5">ISD_SPK-</text>
<text x="89.7" y="89.4">2</text>
<text x="96.8" y="84.6" transform="rotate(-90 96.8 84.6)">1</text>
<text x="197.6" y="87.6">2</text>
<text x="285.4" y="85.9">B</text>
<text x="96.8" y="92.2" transform="rotate(-90 96.8 92.2)">3</text>
<text x="197.6" y="90.2">3</text>
<text x="197.6" y="92.7">6</text>
<text x="197.6" y="95.2">7</text>
<text x="197.6" y="97.8">8</text>
<text x="197.6" y="100.3">9</text>
<text x="49.5" y="105">ISD_PLAY</text>
<text x="144.2" y="107.9">3</text>
<text x="154.5" y="107.9">1</text>
<text x="197.2" y="102.9">11</text>
<text x="149.6" y="110.5" transform="rotate(-90 149.6 110.5)">2</text>
<text x="211.8" y="113" transform="rotate(-90 211.8 113)">10</text>
<text x="52.1" y="116.5">ID_PTT</text>
<text x="79" y="125.2" transform="rotate(-90 79 125.2)">1</text>
<text x="144.2" y="123.2">1</text>
<text x="149.6" y="125.7" transform="rotate(-90 149.6 125.7)">2</text>
<text x="154.5" y="123.2">3</text>
<text x="238.4" y="120.3">PTT</text>
<text x="264.4" y="120.3">PTT_IN</text>
<text x="82.1" y="130">2</text>
<text x="95.5" y="131.5" transform="rotate(-90 95.5 131.5)">1</text>
<text x="230.4" y="130.4">ToneDetector</text>
<text x="264.4" y="130.4">TONE_IN</text>
<text x="10.4" y="135.9">C</text>
<text x="79" y="132.8" transform="rotate(-90 79 132.8)">3</text>
<text x="98.6" y="136.4">2</text>
<text x="285.4" y="135.9">C</text>
<text x="95.5" y="139.2" transform="rotate(-90 95.5 139.2)">3</text>
<text x="61.1" y="166.4">8</text>
<text x="69.4" y="167.3">Audio</text>
<text x="61.1" y="174">5</text>
<text x="61.1" y="171.4">6</text>
<text x="61.1" y="168.9">7</text>
<text x="69.4" y="172.3">PTT</text>
<text x="61.1" y="179.1">3</text>
<text x="61.1" y="176.5">4</text>
<text x="69.4" y="177.4">ISD_SPK-</text>
<text x="69.4" y="180">ISD_PLAY</text>
<text x="69.4" y="174.9">ISD_SPK+</text>
<text x="141.8" y="176.5">1</text>
<text x="154.5" y="176.5">3</text>
<text x="10.4" y="185.9">D</text>
<text x="25.6" y="185.4">1</text>
<text x="25.6" y="182.9">2</text>
<text x="43.3" y="185.4">1</text>
<text x="43.3" y="182.9">2</text>
<text x="61.1" y="184.1">1</text>
<text x="61.1" y="181.6">2</text>
<text x="69.4" y="185">ID_PTT</text>
<text x="90.3" y="185.4">1</text>
<text x="148.3" y="183.6" transform="rotate(-90 148.3 183.6)">2</text>
<text x="285.4" y="185.9">D</text>
<text x="93" y="186.3">ToneDetector</text>
<text x="35" y="199.9">1</text>
<text x="85" y="199.9">2</text>
<text x="135" y="199.9">3</text>
<text x="185" y="199.9">4</text>
<text x="235" y="199.9">5</text>
<text x="285" y="199.9">6</text>
</g>
<g font-size="1.8" fill="#0000c2">
<text x="100.3" y="24.1">ANALOG GND</text>
<text x="146" y="34.3">Morse Tone Generator</text>
<text x="121.9" y="59.7">Morse Level</text>
<text x="119.4" y="68.6">Morse Pitch</text>
<text x="175.3" y="71.1">_/````\_</text>
<text x="72.4" y="74.9">ID Audio Level</text>
<text x="177.8" y="94">*</text>
<text x="175.3" y="96.5">_/````\_</text>
<text x="44.2" y="105.7" transform="rotate(-90 44.2 105.7)">ISD1810 Voice Playback/Record</text>
<text x="156.2" y="116">Voice or Morse</text>
<text x="116.8" y="133.3">```\___/```</text>
<text x="156.2" y="132.1">ISD_PLAY Waveform</text>
<text x="148.6" y="143.9">ISD</text>
<text x="154" y="143.9">ISD_PLAY</text>
<text x="148.6" y="148.6">*</text>
<text x="156.2" y="149.8">_/``````\__</text>
<text x="177.8" y="144.2">NOTES:</text>
<text x="177.8" y="146.2">- P1.0 and P1.1 need external pull ups</text>
<text x="177.8" y="148.3">- ISD1810 is active with LOW to HIGH transition</text>
<text x="148.6" y="150">1820</text>
<text x="177.8" y="150.3">- ISD1416 is the opposite (High to Low)</text>
<text x="177.8" y="152.4">- Optional ISD_PLAY R14 for 1820 L2H transition. Remove otherwise</text>
<text x="148.6" y="156.2">1416</text>
<text x="156.2" y="156.2">```\___/```</text>
<text x="15.2" y="194.3">Main Voltage input</text>
<text x="35.6" y="194.3">ISD Board 5V output</text>
</g>
<g font-size="1.8" fill="#008484">
<text x="126.3" y="41">+5V</text>
<text x="135.2" y="41">+5V</text>
<text x="154.2" y="41">+5V</text>
<text x="172.8" y="41">+5V</text>
<text x="182.9" y="41">+5V</text>
<text x="210.9" y="41">+5V</text>
<text x="229.9" y="41">+5V</text>
<text x="91.2" y="47.9">22n</text>
<text x="91.6" y="45.3">C4</text>
<text x="99.2" y="46.5">R6</text>
<text x="109.4" y="46.5">R7</text>
<text x="119.5" y="46.5">R8</text>
<text x="98.8" y="48.8">680</text>
<text x="109" y="48.8">820</text>
<text x="119.2" y="48.8">820</text>
<text x="130.2" y="52.9">RV2</text>
<text x="130.4" y="50.6">6k8</text>
<text x="138.5" y="51.7">R9</text>
<text x="160.2" y="51.7">U2</text>
<text x="176.1" y="50.5">R10</text>
<text x="176.3" y="53">4k7</text>
<text x="185.7" y="49.2">C14</text>
<text x="186" y="51.7">100n</text>
<text x="197.7" y="53">C10</text>
<text x="234.4" y="53.1">C11</text>
<text x="64.9" y="59.3">C1</text>
<text x="99.1" y="56.7">22n</text>
<text x="100.1" y="54.4">C5</text>
<text x="109.3" y="56.7">22n</text>
<text x="110.2" y="54.4">C6</text>
<text x="139" y="54.3">10k</text>
<text x="147.8" y="58">Q</text>
<text x="156.8" y="59.1" transform="rotate(-90 156.8 59.1)">VCC</text>
<text x="158" y="54.3">NE555P</text>
<text x="162.2" y="58">TR</text>
<text x="197.4" y="56.8">100n</text>
<text x="213.7" y="59.4">AT89C2051-24PU</text>
<text x="214.8" y="56.8">U3</text>
<text x="235.1" y="55.4">10u/50V</text>
<text x="251.9" y="56.5" transform="rotate(-90 251.9 56.5)">RESET</text>
<text x="254.2" y="55.5" transform="rotate(-90 254.2 55.5)">SW1</text>
<text x="64.5" y="61.6">4n7</text>
<text x="78.9" y="65.5">R3</text>
<text x="103.6" y="63.7">GND</text>
<text x="113.7" y="63.7">GND</text>
<text x="147.8" y="63.1">DIS</text>
<text x="162.1" y="63.1">CV</text>
<text x="177.4" y="64.4">R11</text>
<text x="182.3" y="62.5">GND</text>
<text x="192.2" y="62.5">GND</text>
<text x="199.9" y="65.7">P1.0</text>
<text x="212.7" y="64.2" transform="rotate(-90 212.7 64.2)">VCC</text>
<text x="216.7" y="65.7">RST/VPP</text>
<text x="235.8" y="60.4">R13</text>
<text x="236" y="62.8">8k2</text>
<text x="64.5" y="69.6">RV1</text>
<text x="64.8" y="71.9">50k</text>
<text x="78.5" y="67.8">10k</text>
<text x="131.8" y="67.1">RV3</text>
<text x="132.1" y="69.4">22k</text>
<text x="147.8" y="68.2">THR</text>
<text x="156.8" y="69.6" transform="rotate(-90 156.8 69.6)">GND</text>
<text x="163.3" y="68.2">R</text>
<text x="177.6" y="67">120</text>
<text x="199.9" y="68.2">P1.1</text>
<text x="199.9" y="70.7">P1.2</text>
<text x="218.7" y="70.7">XTAL1</text>
<text x="239.6" y="69.5">C12</text>
<text x="199.9" y="73.3">P1.3</text>
<text x="199.9" y="75.8">P1.4</text>
<text x="218.7" y="75.8">XTAL2</text>
<text x="226.3" y="73.3">Y1</text>
<text x="239.6" y="74.6">C13</text>
<text x="239.8" y="72.1">33p</text>
<text x="239.8" y="77.1">33p</text>
<text x="64.2" y="81">R1</text>
<text x="64.3" y="83.4">27</text>
<text x="68" y="79">GND</text>
<text x="75.1" y="83.3">R2</text>
<text x="129.8" y="82.1">100n</text>
<text x="131.8" y="79.8">C8</text>
<text x="162.4" y="79.8">C15</text>
<text x="162.6" y="82.1">10n</text>
<text x="199.9" y="78.4">P1.5</text>
<text x="199.9" y="80.9">P1.6</text>
<text x="199.9" y="83.4">P1.7</text>
<text x="227.5" y="78.4">4MHz</text>
<text x="75.2" y="85.6">1k</text>
<text x="97.7" y="87.4">Q2</text>
<text x="98" y="89.7">BC548</text>
<text x="135.3" y="89.1">GND</text>
<text x="154.4" y="89.1">GND</text>
<text x="167.1" y="89.1">GND</text>
<text x="183.8" y="88.6">R12</text>
<text x="183.8" y="86">4K7</text>
<text x="199.9" y="88.5">P3.0</text>
<text x="245.6" y="89.1">GND</text>
<text x="85.8" y="91.2">C3</text>
<text x="86.6" y="93.5">100u/16V</text>
<text x="199.9" y="91.1">P3.1</text>
<text x="199.9" y="93.6">P3.2</text>
<text x="80.7" y="100.6">GND</text>
<text x="93.4" y="100.6">GND</text>
<text x="141.1" y="101.3">C2</text>
<text x="149.1" y="101.3">100n</text>
<text x="199.9" y="96.1">P3.3</text>
<text x="199.9" y="98.7">P3.4</text>
<text x="199.9" y="101.2">P3.5</text>
<text x="126.6" y="102.5">R14</text>
<text x="126.8" y="105.1">10k</text>
<text x="199.9" y="103.8">P3.7</text>
<text x="92.8" y="110.8">+5V</text>
<text x="122.6" y="112">GND</text>
<text x="155.9" y="110.2">JP1</text>
<text x="157.1" y="112.7">ID TYPE(None/Either/Both?)</text>
<text x="212.7" y="110.2" transform="rotate(-90 212.7 110.2)">GND</text>
<text x="148" y="115.8">GND</text>
<text x="197.4" y="116.4">LED</text>
<text x="197.5" y="114.1">D4</text>
<text x="248.4" y="117.1">1N4148</text>
<text x="250.3" y="114.8">D1</text>
<text x="87.8" y="123.9">R4</text>
<text x="96.3" y="124.1">4k7</text>
<text x="96.7" y="121.6">R5</text>
<text x="155.9" y="125.4">JP2</text>
<text x="196.5" y="121.6">R16</text>
<text x="196.6" y="124.1">680</text>
<text x="210" y="120.9">GND</text>
<text x="250.3" y="125">D2</text>
<text x="68" y="130.3">BC548B</text>
<text x="72.6" y="128">Q1</text>
<text x="87.4" y="126.3">3k9</text>
<text x="141.7" y="131.1">GND</text>
<text x="148" y="131.1">GND</text>
<text x="156.5" y="127.9">PLAY L2H or H2L</text>
<text x="192.2" y="131.1">GND</text>
<text x="248.4" y="127.3">1N4148</text>
<text x="97" y="141.9">BC548C</text>
<text x="97.8" y="139.4">Q3</text>
<text x="75.4" y="145">GND</text>
<text x="91.9" y="145">GND</text>
<text x="59.5" y="161.5">J3</text>
<text x="55.3" y="163.8">Conn_01x08</text>
<text x="116.9" y="166.7">+5V</text>
<text x="120.3" y="173.7">R15</text>
<text x="134.4" y="171.8">VCC</text>
<text x="146.1" y="173.6">L7805</text>
<text x="147.5" y="171.3">U1</text>
<text x="160.1" y="171.8">+5V</text>
<text x="29" y="179.4">VCC</text>
<text x="47" y="179.4">+5V</text>
<text x="121" y="176.2">1k</text>
<text x="143.8" y="177.4">IN</text>
<text x="149.7" y="177.4">OUT</text>
<text x="83.7" y="182.8">Tone Detector</text>
<text x="88.7" y="180.5">J4</text>
<text x="121.2" y="183.7">LED</text>
<text x="121.3" y="181.4">D3</text>
<text x="139" y="185">470n</text>
<text x="139.9" y="182.4">C7</text>
<text x="149.2" y="181.6" transform="rotate(-90 149.2 181.6)">GND</text>
<text x="155.1" y="182.4">C9</text>
<text x="155.5" y="185">100n</text>
<text x="20.9" y="189.6" transform="rotate(-90 20.9 189.6)">Conn_01x02</text>
<text x="21.9" y="188.8">J1</text>
<text x="28.4" y="190.7">GND</text>
<text x="38.7" y="189.6" transform="rotate(-90 38.7 189.6)">Conn_01x02</text>
<text x="39.7" y="188.8">J2</text>
<text x="46.2" y="190.7">GND</text>
<text x="64" y="190.7">GND</text>
<text x="116" y="190.7">GND</text>
<text x="133.8" y="190.7">GND</text>
<text x="146.5" y="190.7">GND</text>
<text x="159.2" y="190.7">GND</text>
</g>
<text font-size="1.8" fill="#840084" x="166" y="78.4">*</text>
<g font-size="1.5" fill="#0000c2">
<text x="147.3" y="160.2">Selectable @JP2</text>
<text x="147.3" y="162">* default</text>
<text x="147.3" y="163.8">Change requires RESET</text>
</g>
<g font-size="1" fill="#0000c2">
<text x="123.2" y="95.3">Optional</text>
<text x="123.2" y="96.5">pull down</text>
</g>
</svg>
